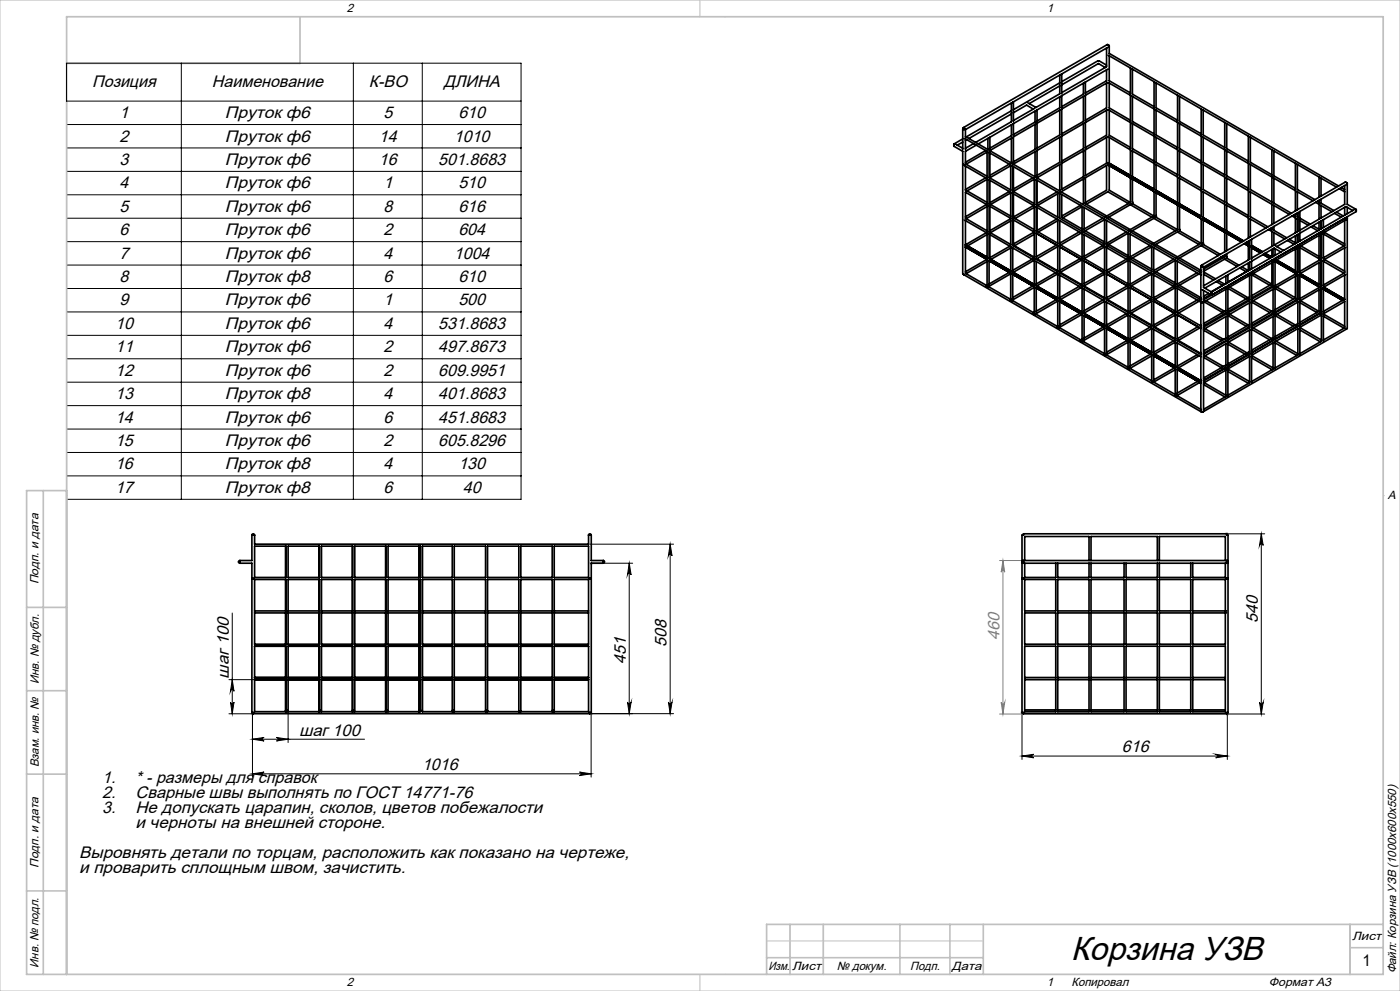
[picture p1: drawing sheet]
<svg xmlns="http://www.w3.org/2000/svg" width="420mm" height="297mm" viewBox="0 0 420 297" stroke-linecap="round" stroke-linejoin="round" font-family="sans-serif">
<g fill="none" stroke="#000" stroke-width=".3">
<path d="M20 18.9h136.3v130.7h-136.3zM54.4 18.9v130.7M106 18.9v130.7M126.7 18.9v130.7M20 37.3h136.3M20 30.3h136.3M20 44.3h136.3M20 51.4h136.3M20 58.4h136.3M20 65.4h136.3M20 72.4h136.3M20 79.4h136.3"/>
<path d="M20 86.5h136.3M20 93.5h136.3M20 100.5h136.3M20 107.5h136.3M20 114.5h136.3M20 121.6h136.3M20 128.6h136.3M20 135.6h136.3M20 142.6h136.3M368 160h11.4M378.4 160l.6 3.5a.55 .55 0 0 0-.6-.5 .55 .55 0 0 0-.5 .5zM378.4 160v54"/>
<path d="M177 163.1h25.1M177.3 168.8h12.5M188.8 168.8l.5 3.5a.55 .55 0 0 0-.5-.5 .55 .55 0 0 0-.6 .5zM188.8 168.8v45.1M201 163.1v50.8M201 163.1l.6 3.5a.55 .55 0 0 0-.5-.5 .55 .55 0 0 0-.6 .5zM69.7 183.7v30.2M68.7 213.9h7v19M68.7 203.7h7.5M69.1 210.4a.53 .53 0 0 0 .6 .5 .53 .53 0 0 0 .5-.5l-.5 3.5zM69.7 203.7l.5 3.5a.53 .53 0 0 0-.5-.6 .53 .53 0 0 0-.6 .6zM86.4 213.6v8.9"/>
<path d="M188.2 210.4a.55 .55 0 0 0 .6 .5 .55 .55 0 0 0 .5-.5l-.5 3.5zM200.5 210.4a.55 .55 0 0 0 .6 .5 .55 .55 0 0 0 .5-.5l-.6 3.5zM202.1 213.9h-24.8v19M306.6 213.6v14M368.2 214v13.6M368.2 214h11.2M377.9 210.5a.55 .55 0 0 0 .5 .5 .55 .55 0 0 0 .6-.5l-.6 3.5zM75.7 231.9h101.6M75.7 221.5h33.7M75.7 231.9l3.5-.5a.53 .53 0 0 0-.5 .5 .53 .53 0 0 0 .5 .5zM75.7 221.5l3.5-.5a.53 .53 0 0 0-.5 .5 .53 .53 0 0 0 .5 .6zM82.9 221l3.5 .5-3.5 .6a.53 .53 0 0 0 .5-.6 .53 .53 0 0 0-.5-.5z"/>
<path d="M173.8 231.4l3.5 .5-3.5 .5a.53 .53 0 0 0 .5-.5 .53 .53 0 0 0-.5-.5zM306.6 226.6l3.5-.5a.53 .53 0 0 0-.5 .5 .53 .53 0 0 0 .5 .5zM306.6 226.6h61.6M364.7 226.1l3.5 .5-3.5 .5a.53 .53 0 0 0 .5-.5 .53 .53 0 0 0-.5-.5z"/>
</g>
<path d="M299.9 168h7.1M300.9 168v46M300.9 168l.5 3.5a.53 .53 0 0 0-.5-.5 .53 .53 0 0 0-.5 .5zM299.9 214h68.3M300.4 210.5a.53 .53 0 0 0 .5 .5 .53 .53 0 0 0 .5-.5l-.5 3.5z" fill="none" stroke="#808080" stroke-width=".3"/>
<g fill="none" stroke="#c0c0c0" stroke-width=".3">
<path d="M0 0h420v297h-420zM20 5h395v287h-395zM210 0v5M217.5 5h.1M20 148.5h.1M367.5 160h1M367.7 159.6l.7 .7M368 159.5v1M368.4 159.6l-.7 .7M415 148.5h.1M176.8 168.8h1M177 168.4l.7 .8"/>
<path d="M177.3 168.3v1M177.7 168.4l-.7 .8M75.2 213.9h1M75.4 213.6l.7 .7M75.7 213.4v1M76.1 213.6l-.7 .7M176.8 213.9h1M177 213.5l.7 .7M177.3 213.4v1M177.7 213.5l-.7 .7M306.1 213.6h1M306.2 213.2l.8 .7"/>
<path d="M306.6 213.1v1M307 213.2l-.8 .7M367.7 214h1M367.8 213.6l.7 .7M368.2 213.5v1M368.5 213.6l-.7 .7M210 292v5M217.5 292h.1M230 282h65"/>
</g>
<g fill="none" stroke="#c0c0c0" stroke-width=".5">
<path d="M90 5v14h-70M13 147v145M20 147h-12v145h407v-287h-395v287M8 182h12M8 207h12M8 232h12M8 267h12M237 277v15M247 277v15M270 277v15M285 277v15M295 277v15"/>
<path d="M405 277v15M415 277h-185v15M230 287h65M405 284h10"/>
</g>
<g fill="#000">
<path d="M188.8 168.8l.5 3.5a.55 .55 0 0 0-.5-.5 .55 .55 0 0 0-.6 .5zM188.2 210.4a.55 .55 0 0 0 .6 .5 .55 .55 0 0 0 .5-.5l-.5 3.5zM378.4 160l.6 3.5a.55 .55 0 0 0-.6-.5 .55 .55 0 0 0-.5 .5zM377.9 210.5a.55 .55 0 0 0 .5 .5 .55 .55 0 0 0 .6-.5l-.6 3.5z"/>
<path d="M200.5 210.4a.55 .55 0 0 0 .6 .5 .55 .55 0 0 0 .5-.5l-.6 3.5zM201 163.1l.6 3.5a.55 .55 0 0 0-.5-.5 .55 .55 0 0 0-.6 .5zM69.1 210.4a.53 .53 0 0 0 .6 .5 .53 .53 0 0 0 .5-.5l-.5 3.5zM69.7 203.7l.5 3.5a.53 .53 0 0 0-.5-.6 .53 .53 0 0 0-.6 .6z"/>
<path d="M75.7 231.9l3.5-.5a.53 .53 0 0 0-.5 .5 .53 .53 0 0 0 .5 .5zM173.8 231.4l3.5 .5-3.5 .5a.53 .53 0 0 0 .5-.5 .53 .53 0 0 0-.5-.5zM306.6 226.6l3.5-.5a.53 .53 0 0 0-.5 .5 .53 .53 0 0 0 .5 .5zM364.7 226.1l3.5 .5-3.5 .5a.53 .53 0 0 0 .5-.5 .53 .53 0 0 0-.5-.5z"/>
<path d="M75.7 221.5l3.5-.5a.53 .53 0 0 0-.5 .5 .53 .53 0 0 0 .5 .6zM82.9 221l3.5 .5-3.5 .6a.53 .53 0 0 0 .5-.6 .53 .53 0 0 0-.5-.5z"/>
</g>
<path d="M300.4 210.5a.53 .53 0 0 0 .5 .5 .53 .53 0 0 0 .5-.5l-.5 3.5zM300.9 168l.5 3.5a.53 .53 0 0 0-.5-.5 .53 .53 0 0 0-.5 .5z" fill="#808080"/>
<g fill="none" stroke="#000" stroke-width=".5">
<path d="M332 19.5l-2.3-1.3h-.3l-10.9 6.3M332 14.4v5.6l-13.5 7.8M332.4 14.2l-13.9 8M332.5 16.5l6.6 3.9v7.8M332.5 13.5l.2 .3-.5-.5-43.2 24.9M332.8 16.7v7.5l6.3 3.7M332.8 13.7v2.3l68.8 39.7M288.8 38.6v6.3M303.4 30.9v5.6l-10.7 6.2M303.4 37.4v3.3l-6.4 3.7M303.4 34.1l-12.7 7.4M303.4 33.2l-13.6 7.9"/>
<path d="M303.8 30.6l-14.2 8.2v2.1l70.7 40.8M303.8 37.1l-6.9 4.1M304 30.5v6M304 37v3.7M310 32.7l-2-1.2-4 2.3M310.4 32.5l-6.4 3.6M310.5 33.3v3.3l-6.5 3.7M310.5 37.3v7.5l-6.5 3.7M310.8 37.1l-6.8 3.9v7.9M310.9 33.1l-6.9 4M317.9 22.5v5.6l-7.1 4.1-2.4-1.4M317.9 29v3.3l-6.8 4"/>
<path d="M317.9 33v7.5l-6.8 3.9M317.9 25.7l-9.1 5.3M317.9 24.8l-13.9 8.1M318.2 32.8l-7.1 4.1v7.9M318.3 28.8l-7.2 4.2v3.6M318.3 22.3l-14.3 8.2M318.5 22.2v5.9M318.5 28.7v3.6M325 24.9v3.3l-6.5 3.8M325 28.9v7.5l-6.5 3.7M325 37.1v7.5l-6.5 3.7M325.3 28.7l-6.8 4v7.8"/>
<path d="M325.3 36.9l-6.8 3.9v7.8M325.4 24.7l-6.9 4M325.6 24.6v3.6M331.6 20.2l-2.1-1.2-11 6.4M332 20.9v3.3l-6.4 3.7M332 24.9v7.5M332 33.1v7.4l-6.4 3.7M332 32.3l-6.4 3.8M332.3 24.7l-6.7 3.9v7.8M332.3 32.9l-6.7 3.8v7.9M332.4 20.7l-6.8 3.9M332.5 32.9l6.6 3.8v7.9"/>
<path d="M332.5 24.7l6.6 3.9v7.8M332.8 32.3l6.3 3.8M332.8 33.1v7.4l6.3 3.7M332.8 24.9v7.5M339.4 36.9l6.8 3.9v7.8M339.4 28.7l6.8 4v7.8M339.4 20.6l6.8 3.9v7.8M339.7 28.9v7.5l6.5 3.7M339.7 37.1v7.5l6.5 3.7M339.7 20.7v7.5l6.5 3.8M346.5 32.8l6.8 3.9v7.9M346.5 24.7l6.8 3.9v7.8"/>
<path d="M346.8 33v7.5l6.5 3.7M346.8 24.8v7.5l6.5 3.8M353.6 36.9l6.8 3.9v7.8M353.6 28.7l6.8 4v7.8M353.9 37.1v7.5l6.5 3.7M353.9 28.9v7.5l6.5 3.7M360.6 32.8l6.8 3.9v7.9M361 33v7.5l6.4 3.7M367.7 36.9l6.8 3.9v7.8M368 37.1v7.5l6.5 3.7M286.1 43.5l.1-.3h.2l-.2 .6 2.6 1.6v36.6l.4 .3M286.8 43.3l2 1.1"/>
<path d="M288.8 49.2l.4 .3M288.8 42.6l-1.6 .9M288.8 41.6l-2.6 1.5M289.3 49.6l6.8 3.9v16M289.3 41.4l6.8 4v7.8M289.6 41.6v3.3M289.6 49.8v7.3M289.8 57l6.3 3.7M290.1 41.9l-.5 .2M292.1 43l-2.5 1.4M292.9 43.5l-3.3 1.9v3.7l6.5 3.7M295.7 53.3l-6.1 3.5"/>
<path d="M295.7 45.1l-6.1 3.5M296.1 53.8l-6 3.4M296.1 45.6l-6.3 3.6M296.4 41.5l-.1 3.3M296.4 53.7l6.8 3.9v16M296.4 45.5l6.8 4v7.8M296.7 45.7v7.5l6.5 3.7M296.7 53.9v7.4M296.8 41.2l-3.3 1.9M297 41.1v3.7M297 45.1v.1M297 45.9v7"/>
<path d="M297 54v7.1M302.8 57.4l-5.8 3.3M302.8 49.2l-5.8 3.4M303.2 49.7l-6.2 3.6M303.2 57.8l-6 3.5M303.4 41.4v7.5M303.5 57.8l6.8 3.9v16M303.5 49.6l6.8 3.9v7.8M303.7 41.2l-6.7 3.9M303.8 49.8v7.5l6.5 3.7M303.8 58v7.4M304 49.9v7.1"/>
<path d="M304 57.4h.1M304 58.1v7M309.8 53.3l-5.8 3.4M310.3 53.7l-6.3 3.7M310.5 45.4l-.1 7.5M310.6 53.7l6.7 3.9v7.8M310.8 45.3l-6.8 3.9M310.9 53.9v7.4l6.4 3.8M311.1 54v7M317.1 57.5l-6 3.5M317.3 58.1l-6 3.5M317.6 57.8l7 4v7.9"/>
<path d="M317.9 58v7.4l6.7 3.9M317.9 41.2v7.4l-6.8 4M317.9 49.3v7.7M318.1 56.9l-.4 .2M318.2 41l-7.1 4.1v7.8M318.2 49.1l-7.1 4.2M318.3 57.5l14.1-8.1 40.1 23.1M318.5 58.3v6.8l6.1 3.5M318.5 57.4v.2M325 45.2v7.7M325 53.7v7.3l-.3 .2M325.3 45.1l-6.8 3.9v7.7l6.7-3.8"/>
<path d="M325.6 53.3v7.7l6.4 3.7M332 41.2v7.7M332 49.6v7.4l-6.4 3.7M332.1 48.8l-6.5 3.8M332.3 41l-6.7 3.9v7.7M332.4 48.8h.1M332.5 41l6.6 3.9v7.7M332.6 48.8l6.5 3.8M332.8 49.6v7.4l6.3 3.7M332.8 41.2v7.7M339.1 53.3v7.3l-7.7 4.5M339.4 45.1l6.8 3.9v7.7l-6.6-3.8"/>
<path d="M339.7 45.2v7.7M339.7 53.7v6.9M346.2 57.4v7.3l-7.7 4.4M346.5 41l6.8 3.9v7.8M346.5 49.1l6.8 4v7.7M346.6 56.9l6.7 3.9M346.8 41.2v7.4l6.5 3.7M346.8 49.3v7.7M346.8 57.7v7M353.6 45.1l6.8 3.9v7.8M353.6 53.2l6.8 3.9v7.8M353.9 45.3v7.4l6.5 3.7"/>
<path d="M353.9 53.4v7.7M360.6 49.1l6.8 4v7.8M360.6 57.3l6.8 3.9v7.8M360.6 41l6.8 3.9v7.8M361 41.2v7.4l6.4 3.8M361 49.3v7.5l6.4 3.7M361 57.5v7.7M367.7 53.2l6.8 3.9v7.8M367.7 45.1l6.8 3.9v7.8M368 45.3v7.4l6.5 3.7M368 53.4v7.5l6.5 3.7M374.8 57.3l6.8 3.9v6.1"/>
<path d="M374.8 49.1l6.8 4v7.8M374.8 41l6.8 3.9v7.8M375.1 49.3v7.5l6.5 3.7M375.1 57.5v7.4l5.3 3.1M375.1 41.2v7.4l6.5 3.8M381.9 53.2l6.7 3.9v6.1M381.9 45.1l6.7 3.9v7.8M382.2 53.4v7.5l5.2 3M382.2 45.3v7.4l6.4 3.7M388.9 57.3l5 2.9M388.9 49.1l6.8 4v6M389.2 49.3v7.5l5.3 3"/>
<path d="M389.2 57.5v5.4M396 53.2l5 2.9M396.3 59.7v1.2l3.9 2.2M396.3 53.4v5.4M401.8 56.5l1.6 1M402.4 56.2l1 .6M403.4 57.5v3.7l-13.4 7.8M403.4 55.6v1.7M403.8 55.4l-13.8 8v6M403.9 54.7l.3 .2-.1 .2-.2-.4-.3-.1-43.1 24.9M404.2 54.9v6.3l2.6 1.6M289.3 65.9l6.8 3.9v15.7"/>
<path d="M289.6 74l6.5 3.8M289.6 74v7.9l6.5 3.6M289.6 66.1l.1 7.3M289.6 73.4h.1M289.9 73.5l6.2 3.6M295.9 69.7l-6.3 3.7M296 61.3l-6.4 3.7M296.1 77.7l-6.5 3.8M296.1 61.4l-6.5-3.8v7.8l6.5 3.8M296.1 70.3l-5.8 3.4M296.1 78.4l-6.3 3.6M296.1 61.9l-6.3 3.6"/>
<path d="M296.4 70l6.8 3.9v15.7M296.7 78.1l6.5 3.8M296.7 78.1v7.9l6.3 3.6 .2-.1M296.7 77.4l6.5 3.8M296.7 61l6.5 3.8M296.7 70.2v7.4M297 61.8v7.4l6.2-3.7M297 70.3v7.3M302.9 73.8l-5.9 3.4M303.2 65.4l-6.5-3.7v7.8l6.5 3.8M303.2 66.2l-6.1 3.5M303.2 74.3l-5.9 3.4"/>
<path d="M303.5 74.1l6.8 3.9v15.7M303.8 65.1l6.5 3.7M303.8 74.3v7.4M303.9 65.8l-.1 .1M304 73.1l6.3-3.6-6.5-3.7v7.8l6.4 3.7M304 65.9v7.6l6.3 3.6M309.6 77.7l-5.8 3.3M310.1 61.6l-6.1 3.4M310.2 78l-6.2 3.6M310.3 62.2l-5.8 3.3M310.3 70.2l-6 3.5M310.6 61.9l6.7 3.9v16"/>
<path d="M310.6 78.2l6.7 3.9M310.9 69.2l6.4 3.7M310.9 70l6 3.4M310.9 77.6h.1M310.9 62.1v7.4M310.9 78.4v7.4M311.1 62.2v7.1M317 73.4l-6.1 3.5M317 65.6l-5.9 3.5M317.3 73.6l-6.4-3.7v7.8l6.4 3.7M317.3 73.9l-6.3 3.6 6.3 3.7M317.3 66.1l-5.8 3.4"/>
<path d="M317.6 66l7 4v16M317.9 73.3l6.7 3.8M317.9 74l6.1 3.5M317.9 66.1v7.5M323.8 69.5l-5.9 3.4M324.1 77.5l-6.2 3.5M324.1 61.6l-5.6 3.2M324.4 69.8l-6.2 3.6M324.6 77.9h.1M324.6 69l-.2 .1M324.6 61.9l-5.8 3.4M324.9 70.2l6.5 3.7v15.9"/>
<path d="M324.9 62l6.5 3.7v7.9M325.2 77.5l6.2 3.5M325.2 78.3l5.8 3.3M325.2 62.2v7.5l6.2 3.5M325.2 70.3v7.5M325.4 69.2l-.2 .2M325.5 69.2l5.9 3.3M330.8 73.6l-5.6 3.2M330.8 65.4l-5.6 3.2M331.4 74l-6.1 3.5M331.4 65.8l-5.9 3.4M331.6 74l6.8 4v15.9"/>
<path d="M331.6 65.9l6.8 3.9v7.8M332 72.9h.1M332 66.1v7.5l6.4 3.7M332 74.2v7.5M332.5 73.3l-.5 .3M332.5 65.2l-.5 .2M332.6 73.3l5.8 3.3M332.6 65.1l6.5 3.7M337.9 77.7l-5.9 3.4M337.9 69.5l-5.9 3.5M338.4 78.1l-6 3.5M338.4 69.9l-5.8 3.4"/>
<path d="M338.5 61l-6.1-3.5-6.5 3.7M338.7 78.1l6.8 4v15.9M338.7 70l6.8 3.9v7.8M339 70.1v7.5l6.5 3.7M339 77h.1M339 78.3v7.5M339.1 61.3l6.4 3.8M339.2 61.3h.1M339.4 61.1l-6.8 4M339.5 77.4l-.4 .3M339.5 69.2l-.4 .3M339.7 60.5v.5l6.4 3.7"/>
<path d="M345 73.6l-6 3.4M345.5 74l-5.8 3.3 5.8 3.4M345.8 74l6.8 4v7.8M346.1 74.2v7.5l6.5 3.7M346.1 65.4l6.5 3.8M346.3 65.4h.1M346.5 65.2l-6.8 4 6.4 3.7M346.6 73.3l-.4 .3M346.8 64.6v.5l6.4 3.7M352.1 77.7l-6 3.3M352.6 78.1l-5.9 3.3 5.9 3.4M352.9 78.1l7.4 4.3"/>
<path d="M353.2 78.3v7.5l7.1 4M353.2 69.5l6.5 3.8M353.3 61.5v7.3l-7.7 4.4M353.3 69.5h.1M353.6 69.3l-6.9 4 6.5 3.7M353.7 77.4l-.4 .3M353.7 61l6.7 3.8M353.8 77.3l6.5 3.7M353.9 68.7v.5l6.4 3.7M353.9 61.8v7M360.3 79.8v2.4M360.3 73.6l5.2 3"/>
<path d="M360.4 65.5v7.4l-7.7 4.4M360.4 73.6h.1M360.6 73.4l-6.8 4M360.8 65.1l6.6 3.8M361 72.7v.5M361 73.2l5.1 3M361 65.9v7M361 73.2h.1M366.3 77l.5 .3M366.9 76.7l.5 .3M367.4 77.7l3.7 2.2M367.4 76.4v.6l-6.3 3.6"/>
<path d="M367.4 69.6v5.9M367.5 77.6v.1M367.7 61.4l6.8 3.9v6.1M367.7 77.5l-6.6 3.8M367.9 69.2l5.2 3M368 76.8v.5M368 77.4l3.7 2.1M368 61.6v7.7M368 70v5.1M368 76v1M368 77.3v.1M372.5 80l1.9 1.1"/>
<path d="M373.3 73l1.6 .9M374.5 72.3v.7l-.6-.3M374.5 78.8v2.2l-6.1 3.6M374.5 73.7v4.2M374.8 65.5l5 2.8M374.9 72.1v5.6l-13.8 8M374.9 78.6v2.4M375.1 65.6v5.4M375.3 71.9l-14.2 8.2v6l2.4 1.4 21.1-12.2M375.3 78.4l-7 4M375.5 74.3l2.6 1.5M375.5 73.6l3.2 1.9"/>
<path d="M378.9 76.3l2.1 1.1M380.5 68.8l1.1 .6v4.4M381.1 68.5l.5 .2M381.6 78h.1M381.6 74.8v2.3l-2.1-1.2M381.6 78.7v6.4l-6.1 3.5M381.6 68.2v.8M381.8 77.9h.1M381.9 61.4l4.9 2.9M381.9 69.6l3.5 2M381.9 77.8h.1M381.9 74.5v2.4"/>
<path d="M381.9 78.5v7.5l-6.4 3.7M381.9 77.8l-6.4 3.8v.3M382.2 67.9v1.1l3.8 2.3M382.2 61.6v5.4M382.2 69.7v3.8M382.2 78.3l-6.7 4v7.8M382.5 78.3l6.3 3.7M382.5 74.5v2M382.5 77.5v.3M383 77.9l5.6 3.3M384.2 75.5l-2-1.1-6.7 3.9v2.3M386.2 72.1l2 1.1"/>
<path d="M386.8 71.7l1.8 1.1M387.6 64.7l1 .6v4.4M388.2 64.4l.4 .2M388.6 73.9h.1M388.6 64.1v.9M388.6 70.7v2.3M388.6 74.6v6.6M388.9 65.5l.5 .2M389 73.7h.1M389.2 63.8l.2 1.2M389.2 65.6v3.8M389.2 70.3v2.4"/>
<path d="M389.2 74.3v7.2M389.4 63.7v5.7l-13.9 8M389.4 70.3v2.3M389.4 73.5v.1M389.4 74.2v7.5l-6.9 4M389.6 74l-7.1 4.2v7.8M389.8 63.5l-14.3 8.3v5.9M389.8 70l-6.8 3.9M390 66.1l2.5 1.4M390 65.4l3.1 1.8M390 74.2l5.7 3.3v.5M390.2 73.7l5.5 3.2"/>
<path d="M393.3 68l2 1.2M393.9 67.7l1.8 1M394.7 60.6l1 .6v4.4M395.3 60.3l.4 .2M395.7 69.8h.1M395.7 78.7v6.6l-5.7-3.3M395.7 60v.9M395.7 66.6v2.3M395.7 70.6v6.6M396 77.7l.1 .1M396 61.4l3.6 2.1M396.1 69.6h.1"/>
<path d="M396.3 70.2l.1 7.1M396.3 61.6v3.7M396.3 66.2v2.4M396.3 78.4v7.2M396.4 69.5h.1M396.4 66.2v2.3M396.4 70.1v7.5l-6.4 3.7M396.4 78.3v7.5l-6.4 3.7M396.4 69.5l-6.4 3.7v.4M396.7 70l-6.7 3.9v7.8M396.7 78.1l-6.7 4v7.7M396.8 65.9l-6.8 4v2.3"/>
<path d="M397 70.1l6.2 3.6M397 78.3l6.2 3.6M397 65.8v2.4M397.3 69.6l6.1 3.5M397.3 77.8l6.1 3.5M400.3 63.9l2.1 1.2M401 63.6l2 1.1M403.2 65.5h.1M403.4 65.4l-6.4 3.7v.4M403.4 74.3v7.4l-6.4 3.7M403.4 66.1v7.5l-6.4 3.7M403.4 62.2v2.3"/>
<path d="M403.4 65.4h.1M403.7 65.9l-6.7 3.9v7.8M403.7 74.1l-6.7 3.9v7.8M404.2 65.5l-.4 .3M404.2 64.9v33.5l-.4 .2M404.2 62.2v1.8M405.8 63.1l-2-1.2-6.8 4M406.2 62.9l-21.1 12.2-2.5-1.4M406.9 63.1v-.3h-.3l.2 .6-43.1 24.9M289 82.2l71.5 41.3M295.9 85.6l.4 .2v.3l-.3-.1zM296.2 86.1h.1"/>
<path d="M302.8 81.6l-6.1 3.5M303.2 82.1l-6.5 3.7M303.3 90.2h.1M303.8 82.2l6.5 3.7M303.8 82.2v7.9l6.3 3.6 .2-.1M303.8 81.5l6.5 3.8M309.8 85.7l-6 3.5M310.3 86.1l-6.5 3.8M310.4 94.3h.1M310.8 86.3l6.5 3.7M310.9 86.3v7.9l6.3 3.6 .1-.1M310.9 85.6l6.4 3.7"/>
<path d="M316.7 81.7l-5.8 3.4M316.9 89.8l-6 3.5M317.3 82.1l-6.3 3.6M317.3 81.4h.1M317.3 82.1v15.7M317.3 90.2l-6.4 3.8M317.5 98.3h.1M317.6 82.3l7 4v15.9M317.9 90.3l6.7 4-6.7 3.8M317.9 90.4v7.8l6.3 3.7 .4-.2M317.9 90.4l6.1 3.5-6.1 3.5M317.9 89.7l6.7 3.8"/>
<path d="M317.9 81.8l6.7 3.8M317.9 82.4v7.4M318 81.7h-.1M318.1 81.6l6.5-3.8-6.7-3.8v7.8M318.1 81.6l6.5 3.8-.2 .1M323.8 85.8l-5.9 3.4M324.4 86.2l-6.3 3.6M324.9 86.5l6.5 3.7v15.7l-6.2-3.4v-7.9M325.2 94.6l5.8 3.4-5.8 3.3M325.2 94.6l6.2 3.5M325.2 93.9l6.2 3.5M325.2 85.7l6.2 3.5"/>
<path d="M325.2 86.7v7.4M330.8 89.9l-5.6 3.2M331.2 81.6l-6 3.4M331.4 81.7l-6.2-3.5v7.8l6.2 3.5M331.4 98.5l-6.2 3.5M331.4 90.3l-6.2 3.5M331.4 82.1l-6.2 3.6M331.6 90.4l6.8 3.9v15.8l-6.4-3.8 6.4-3.8M332 97.8l6.4 3.7M332 81.3l6.4 3.8M332 90.6v7.4M332.1 89.9h-.1"/>
<path d="M332.2 89.8l6.2 3.5M337.9 94l-5.9 3.4M338.2 85.7l-6.2 3.5M338.4 85.8l-6.4-3.7v7.7l6.4 3.8M338.4 94.4l-6.2 3.6M338.4 86.2l-6.2 3.6M338.7 94.5l6.8 3.9v16l.5 .1M339 85.4l6.5 3.8M339 86.2l6.2 3.6M339 94.6v7.5M339.2 93.9l-.1 .1M345 98.1l-6 3.4"/>
<path d="M345 81.7l-6 3.5M345.3 89.7l-6.3 3.6M345.5 89.9l-6.5-3.8v7.8l6.5 3.8M345.5 90.3l-6.2 3.6 6.2 3.5M345.5 98.5l-6.2 3.5M345.5 82.1l-6.1 3.6M345.8 98.5l6.8 3.9v15.8l-6.5-3.7 6.5-3.7M345.8 82.2l6.8 3.9v16M346.1 89.5l6.5 3.8M346.1 90.3l6.2 3.6M346.1 82.4v7.4M346.1 98.7v7.4"/>
<path d="M346.3 98l-.1 .1M346.4 98l6.2 3.5M346.6 81.5l-.4 .2M352.1 85.8l-6 3.4M352.4 93.8l-6.3 3.6M352.6 93.9l-6.5-3.7v7.8l6.5 3.8M352.6 94.4l-6.2 3.6M352.6 86.2l-6.1 3.5M352.9 86.3l7.4 4.3v16.1M353.2 93.6l7.1 4.1M353.2 94.4l6.1 3.6M353.2 85.1v.1"/>
<path d="M353.2 86.5v7.4M353.7 85.6l-.4 .2M353.8 85.5l6.5 3.7-.6 .4M359.1 89.9l-5.9 3.4M359.1 81.7l-5.9 3.5M359.4 97.9l-6.2 3.6M359.7 90.3l-6.1 3.5M359.7 82.1l-5.9 3.4M359.9 98.3l.4 .2M360 98.2l-6.6 3.9M360.3 90.4l.2 .3 .6-.3M360.3 98.4l-7.1-4.1v7.8l7.1 4.1"/>
<path d="M360.3 97.4l-.3 .2M360.3 81.1l-.6 .3M360.3 82.4v8M360.6 86.8l2.7 1.5M361.1 98.3v.4M361.1 99l5.4 3.1M361.1 89.7l.1 .1M361.1 82.2l3 1.7M361.1 81.5l3.6 2.1M361.1 87.1v3.3M361.2 90.4l5.6 3.3M361.5 98.5l5.6 3.2"/>
<path d="M361.8 90.1l5.6 3.2M362.5 87.9l-1.4 .9M363.1 88.3l-2 1.2M364.8 84.4l2 1.1M365.4 84.1l2 1.1M367.4 94l.3 .2M367.7 86h.1M367.8 86h.1M367.8 93.8l-6.7 3.8M367.8 93.1l-6.7 3.9M367.8 84.9l-4.4 2.6M367.8 82.7v2.4"/>
<path d="M367.8 86.7v7.5l-6.7 3.8M367.8 94.9v7.4l-6.7 3.9M367.8 86l-6.7 3.8M368.1 94.7l-7 4M368.1 86.5l-7 4.1v16.1M368.2 82.5l-6.7 3.9M368.4 82.4v2.3M368.4 85.6v.4M368.4 94.6l5.5 3.2M368.4 86.4l5.4 3.2M368.9 94.2l5.6 3.2M368.9 86l5.5 3.2"/>
<path d="M371.9 80.3l1.9 1.1M374.4 89.9l.4 .2M374.5 98.1l.3 .2M374.8 81.9h.1M374.8 98l-6.4 3.7M374.9 89.7l-6.5 3.7M374.9 89l-6.5 3.7M374.9 97.3l-6.5 3.7M374.9 81.9h.1M374.9 82.6v7.5l-6.5 3.7M374.9 90.8v7.4l-6.5 3.7M374.9 98.9v7.4"/>
<path d="M375.1 82.4l-6.7 3.9v7.9M375.1 90.6l-6.7 3.9v7.8M375.1 98.7l-6.7 4v16.1M375.5 82.3l5.4 3.2M375.5 98.7l5.4 3.1M375.5 90.5l5.5 3.2M376 81.9l5.5 3.3M376 98.3l5.5 3.2M376 90.1l5.6 3.2M381.5 85.9l.3 .1M381.6 85.8h.1M381.6 94l.2 .2"/>
<path d="M381.8 93.9l-6.3 3.7M381.9 85.7l-6.4 3.7M381.9 93.2l-6.4 3.7M381.9 86.7v7.5l-6.4 3.7M381.9 94.8v7.4M382.2 86.5l-6.7 3.9v7.8M382.2 94.6l-6.7 4v16.1M382.5 86.4l5.6 3.2M382.5 94.6l5.5 3.2M383 86l5.6 3.2M383 94.2l5.6 3.2M388.6 98.1h.1"/>
<path d="M388.6 89.3l-6.1 3.5M388.6 81.9v.2M388.6 82.8v6.5M388.7 90l.2 .1M388.9 89.8l-6.4 3.7M389 97.8l-6.5 3.8M389.1 81.5l.3 .1M389.1 89.6l.3 .1M389.1 89.6v.1M389.2 82.4l-.1 7.2M389.4 98.5v7.9l-6.9 3.9M389.4 97.6l-6.9 4.1"/>
<path d="M389.4 97l-6.9 3.9M389.4 82.4v7.4l-6.9 4M389.4 90.6v7.4M389.4 98.5l-6.9 3.9M389.6 82.2l-7.1 4.1v7.9M389.6 90.4l-7.1 4.1v16.1M390 90.7l5 3M390 82.6l5.9 3.5M390 98.9l6.1 3.5M390 98.2l6.4 3.7M390.1 90.1l5.5 3.2M395.6 94l.1 .1"/>
<path d="M395.7 86.9v6.4l-5.7 3.3M395.7 86v.2M395.7 93.9l.2 .1M396 93.8l-6 3.5M396.1 85.5l.3 .2M396.3 93.2l.1 .1M396.3 86.5v6.8M396.3 94.4l.1 7.9-6.4 3.7M396.4 93.6l-.1 .1M396.4 86.5v7.4M396.4 93.7l-6.4 3.7M396.5 94.4l-6.5 3.7"/>
<path d="M396.7 86.3l-6.7 3.9v16.2M397 94.8l6.2 3.6M397 94.1l6.4 3.7M397 86.7l5.8 3.3M397 94l6.4-3.7v7.9l-6.4 3.7M397.1 86.1l6.3 3.6M403 89.8l-6 3.5M403.4 82.4v7.4M403.7 82.3l-6.7 3.8v16.2M404 98.6l-43.2 24.9M324.2 101.9h.1a.3 .3 0 0 1 .4 .3 .3 .3 0 0 1-.5 .2 .3 .3 0 0 1 0-.5zM324.5 102.4l.1 .1"/>
<path d="M331.6 106.5h.1M338.1 102l-6.1 3.6M338.4 102.2l-6.5-3.7 .1 7.4M338.7 110.6h.1M339 110.4l6.5 3.8M339 101.8l6.5 3.8M339 110.4h.1M345.2 106.1l-6.2 3.6M345.5 106.3l-6.5-3.8v7.5M345.5 106.6l-6.5 3.8M346.1 106.6l6.5 3.8M346.1 113.8l6.3-3.6-6.3-3.6v7.6"/>
<path d="M346.1 105.9l6.5 3.8M352.1 102.2l-6 3.4M352.6 102.5l-6.2 3.6M352.9 102.6l7.4 4.3v16.3M352.9 118.7h-.1M353.1 110.7l7.2 4.1-.4-.2-6.7 3.9 7.1 4.2M353.2 117.8l6.1-3.5-6.1-3.6v7.5M353.2 110l7.1 4.1M353.2 102.8v7.4M353.3 102.1v.1M353.5 102l6.5 3.8M359.2 106.3l-6 3.4"/>
<path d="M359.8 106.6l-6.2 3.6M360.3 113.8l-.4 .1M360.3 105.7l-.5 .2M361.1 115.2l6.4 3.8M361.1 107.1l5.3 3.1M361.1 114.8l6.7-3.9v7.9l-6.7 3.9M361.2 114.7l6.6 3.8M361.5 106.6l5.5 3.3M367 110.6h.1M367.1 102.4l.2 .1M367.3 102.3l-6.2 3.6M367.5 110.3l-6.4 3.7"/>
<path d="M367.6 110.2h.1M367.7 110.9l.1 .1M367.8 102v.1M367.8 110.1l-.2 .1M367.8 109.4l-6.7 3.9M367.8 101.3l-6.7 3.9M367.8 103v7.4M367.8 110.2l-6.7 3.9M368.1 102.8l-7 4.1v16.3M368.4 103.1l5.1 3M368.4 111.3l6.1 3.6M368.4 110.6l6.5 3.8"/>
<path d="M368.5 102.5l5.6 3.3M374.1 106.5h.1M374.5 106.2l-6.1 3.5M374.7 106.1l.1 .1M374.8 106.9l.1 7.8-6.5 3.8M374.9 106l-.3 .1M374.9 105.3l-6.5 3.8M374.9 106.1l-6.5 3.8M374.9 106.8l-6.5 3.8M375.5 107.2l6.1 3.6M381.5 102.2h.1M381.9 101.9l-6.4 3.8"/>
<path d="M381.9 101.2l-6.4 3.8M381.9 102.8v7.8l-6.4 3.8M381.9 102.1l-6.4 3.7M382 102.7l-6.5 3.8 6.4 3.8M382.5 102.8l6.5 3.7M382.8 102.2l6.6 3.8M360.3 123.3l.4 .2 .4-.2M360.5 123.5h.4M72 168h-.1a.41 .41 0 0 0-.4 .4 .41 .41 0 0 0 .5 .4M72 168.8h3.6v44.8h.6M72 168v.8M75.6 160.4a.41 .41 0 0 1 .4-.4 .41 .41 0 0 1 .4 .4"/>
<path d="M75.6 173.4h.6M75.6 160.4h.8M75.6 160.4v7.6h-3.6M76.4 173.7h9.4v19.4h-9.4zM76.4 163.7h9.4v9.4h-9.4zM76.4 160.4v2.7h100.2v-2.7M85.7 163.7v9.4M85.7 173.7v9.4M86.4 173.7h9.4v19.4h-9.4zM86.4 163.7h9.4v9.4h-9.4zM95.7 163.7v9.4M95.7 173.7v9.4"/>
<path d="M96.4 173.7h9.4v19.4h-9.4zM96.4 163.7h9.4v9.4h-9.4zM105.7 163.7v9.4M105.7 173.7v9.4M106.4 173.7h9.4v19.4h-9.4zM106.4 163.7h9.4v9.4h-9.4zM115.7 163.7v9.4M115.7 173.7v9.4M116.4 173.7h9.8v19.4h-9.8zM116.4 163.7h9.8v9.4h-9.8zM125.7 163.7v9.4M125.7 173.7v9.4"/>
<path d="M126.8 173.7h8.9v19.4h-8.9zM126.8 163.7h8.9v9.4h-8.9zM136.3 173.7h9.4v19.4h-9.4zM136.3 163.7h9.4v9.4h-9.4zM146.3 173.7h9.3v19.4h-9.3zM146.3 163.7h9.3v9.4h-9.3zM156.2 173.7h9.5v19.4h-9.5zM156.2 163.7h9.5v9.4h-9.5zM166.3 173.7h10.3v19.4h-10.3zM166.3 163.7h10.3v9.4h-10.3zM176.6 160.4a.41 .41 0 0 1 .4-.4 .41 .41 0 0 1 .4 .4M176.6 160.4h.8"/>
<path d="M176.7 173.4h.7M177.4 160.4v7.6h3.6M181 168a.41 .41 0 0 1 .4 .4 .41 .41 0 0 1-.4 .4M181 168.8h-3.6v44.8h-.7M181 168v.8M306.6 173.4h.7M307 168v.8M307 168a.41 .41 0 0 0-.4 .4 .41 .41 0 0 0 .4 .4M307 168.8h61M307 168h61M307.4 173.7h9.3v9.4h-9.3zM307.4 168.8v4.3h9.3v-4.3"/>
<path d="M307.4 168v-7.2h19.3v7.2M317.3 173.7h9.4v9.4h-9.4zM317.3 168.8v4.3h9.4v-4.3M327.3 173.7h9.9v9.4h-9.9zM327.3 168.8v4.3h9.9v-4.3M327.3 168v-7.2h19.9v7.2M337.8 173.7h9.4v9.4h-9.4zM337.8 168.8v4.3h9.4v-4.3M347.8 173.7h9.4v9.4h-9.4zM347.8 168.8v4.3h9.4v-4.3M347.8 168v-7.2h19.8v7.2M357.8 168.8v4.3h9.8v-4.3"/>
<path d="M367.7 173.4h.7M368 168v.8M368 168h.1a.41 .41 0 0 1 .3 .4 .41 .41 0 0 1-.4 .4M76.4 183.7h9.4M76.4 183.1h9.4M85.7 183.7v9.4M85.7 193.7v9.4M86.4 183.7h9.4M86.4 183.1h9.4M95.7 183.7v9.4M95.7 193.7v9.4M96.4 183.7h9.4"/>
<path d="M96.4 183.1h9.4M105.7 183.7v9.4M105.7 193.7v9.4M106.4 183.7h9.4M106.4 183.1h9.4M115.7 183.7v9.4M115.7 193.7v9.4M116.4 183.7h9.8M116.4 183.1h9.8M125.7 183.7v9.4M125.7 193.7v9.4M126.8 193.7h8.9v19.6h-8.9z"/>
<path d="M126.8 183.7h8.9M126.8 183.1h8.9M136.3 193.7h9.4v19.6h-9.4zM136.3 183.7h9.4M136.3 183.1h9.4M146.3 183.7h9.3M146.3 183.1h9.3M156.2 183.7h9.5M156.2 183.1h9.5M166.3 193.7h10.3v19.6h-10.3zM166.3 183.7h10.3M166.3 183.1h10.3"/>
<path d="M307.4 193.7h9.3v19.6h-9.3zM307.4 183.7h9.3v9.4h-9.3zM317.3 193.7h9.4v19.6h-9.4zM317.3 183.7h9.4v9.4h-9.4zM327.3 193.7h9.9v19.6h-9.9zM327.3 183.7h9.9v9.4h-9.9zM337.8 193.7h9.4v19.6h-9.4zM337.8 183.7h9.4v9.4h-9.4zM347.8 193.7h9.4v19.6h-9.4zM347.8 183.7h9.4v9.4h-9.4zM357.8 193.7h9.8v19.6h-9.8zM367.6 183.1h.1"/>
<path d="M367.6 183.7h.1M367.6 183.1v.6M367.6 183.1h-9.8v-9.4h9.8v19.4h-9.8v-9.4h9.8M75.7 213.6l.3 .3M76 213.6v.3M76 213.9h101M76.4 203.7h9.4M76.4 203.1h9.4M85.7 203.7v9.6M85.8 212.8v-19.1h-9.4v19.6h9.3M86.4 203.7h9.4M86.4 203.1h9.4"/>
<path d="M95.7 203.7v9.6M95.8 212.8v-19.1h-9.4v19.6h9.3M96.4 203.7h9.4M96.4 203.1h9.4M105.7 203.7v9.6M105.8 212.8v-19.1h-9.4v19.6h9.3M106.4 203.7h9.4M106.4 203.1h9.4M115.7 203.7v9.6M115.8 212.8v-19.1h-9.4v19.6h9.3M116.4 203.7h9.8M116.4 203.1h9.8"/>
<path d="M125.7 203.7v9.6M126.2 212.9v-19.2h-9.8v19.6h9.3M126.8 203.7h8.9M126.8 203.1h8.9M136.3 203.7h9.4M136.3 203.1h9.4M146.3 203.7h9.3M146.3 203.1h9.3M155.6 213.2h.6M155.6 213.2v-19.5h-9.3v19.6h19.4v-19.6h-9.5v19.6M155.6 213.2l.1 .1M156.2 203.7h9.5"/>
<path d="M156.2 203.1h9.5M166.3 203.7h10.3M166.3 203.1h10.3M177 213.6v.3M177.3 213.6l-.3 .3M306.7 213.6l.3 .3M307 213.6v.3M307 213.6h-.4v-53.2a.27 .27 0 0 0 .4 0 .27 .27 0 0 0 0-.4h61a.26 .26 0 0 0 0 .4 .26 .26 0 0 0 .4 0v53.2h-.4M307 213.6h.3M307 213.9h61M307.4 203.7h9.3M307.4 203.1h9.3"/>
<path d="M307.4 212.8h9.3M317.3 203.7h9.4M317.3 203.1h9.4M317.3 212.8h9.4M327.3 203.7h9.9M327.3 203.1h9.9M327.3 212.8h9.9M337.8 203.7h9.4M337.8 203.1h9.4M337.8 212.8h9.4M347.8 203.7h9.4M347.8 203.1h9.4"/>
<path d="M347.8 212.8h9.4M357.8 203.7h9.8M357.8 203.1h9.8M357.8 212.8h9.8M367.7 213.6h.3M368 213.6v.3M368.3 213.6l-.3 .3"/>
<circle cx="289.2" cy="38.6" r=".26"/>
<circle cx="360.6" cy="79.8" r=".26"/>
<circle cx="303.1" cy="90" r=".25"/>
<circle cx="310.2" cy="94" r=".25"/>
<circle cx="317.3" cy="98.1" r=".25"/>
<circle cx="363.5" cy="88" r=".37"/>
<circle cx="331.4" cy="106.3" r=".25"/>
<circle cx="338.5" cy="110.4" r=".25"/>
<circle cx="352.6" cy="118.5" r=".25"/>
<circle cx="86" cy="213.1" r=".3"/>
<circle cx="96" cy="213.1" r=".28"/>
<circle cx="106" cy="213.1" r=".3"/>
<circle cx="116" cy="213.1" r=".28"/>
<circle cx="126" cy="213.1" r=".3"/>
<circle cx="136" cy="213.1" r=".28"/>
<circle cx="146" cy="213.1" r=".3"/>
<circle cx="166" cy="213.1" r=".3"/>
</g>
<text font-size="10" x="321.2" y="287.6">Корзина УЗВ</text>
<g font-size="5">
<text x="27.7" y="26.2">Позиция</text>
<text x="63.6" y="26.2">Наименование</text>
<text x="110.7" y="26.2">К-ВО</text>
<text x="133.1" y="26.2">ДЛИНА</text>
<text x="35.9" y="35.4">1</text>
<text x="67.5" y="35.4">Пруток ф6</text>
<text x="115" y="35.4">5</text>
<text x="137.5" y="35.4">610</text>
<text x="35.9" y="42.4">2</text>
<text x="67.5" y="42.4">Пруток ф6</text>
<text x="113.7" y="42.4">14</text>
<text x="136.2" y="42.4">1010</text>
<text x="35.9" y="49.4">3</text>
<text x="67.5" y="49.4">Пруток ф6</text>
<text x="113.7" y="49.4">16</text>
<text x="131.5" y="49.4">501.8683</text>
<text x="35.9" y="56.5">4</text>
<text x="67.5" y="56.5">Пруток ф6</text>
<text x="115" y="56.5">1</text>
<text x="137.5" y="56.5">510</text>
<text x="35.9" y="63.5">5</text>
<text x="67.5" y="63.5">Пруток ф6</text>
<text x="115" y="63.5">8</text>
<text x="137.5" y="63.5">616</text>
<text x="35.9" y="70.5">6</text>
<text x="67.5" y="70.5">Пруток ф6</text>
<text x="115" y="70.5">2</text>
<text x="137.5" y="70.5">604</text>
<text x="35.9" y="77.5">7</text>
<text x="67.5" y="77.5">Пруток ф6</text>
<text x="115" y="77.5">4</text>
<text x="136.2" y="77.5">1004</text>
<text x="35.9" y="84.5">8</text>
<text x="67.5" y="84.5">Пруток ф8</text>
<text x="115" y="84.5">6</text>
<text x="137.5" y="84.5">610</text>
<text x="35.9" y="91.5">9</text>
<text x="67.5" y="91.5">Пруток ф6</text>
<text x="115" y="91.5">1</text>
<text x="137.5" y="91.5">500</text>
<text x="34.5" y="98.6">10</text>
<text x="67.5" y="98.6">Пруток ф6</text>
<text x="115" y="98.6">4</text>
<text x="131.5" y="98.6">531.8683</text>
<text x="34.5" y="105.6">11</text>
<text x="67.5" y="105.6">Пруток ф6</text>
<text x="115" y="105.6">2</text>
<text x="131.5" y="105.6">497.8673</text>
<text x="34.5" y="112.6">12</text>
<text x="67.5" y="112.6">Пруток ф6</text>
<text x="115" y="112.6">2</text>
<text x="131.5" y="112.6">609.9951</text>
<text x="34.5" y="119.6">13</text>
<text x="67.5" y="119.6">Пруток ф8</text>
<text x="115" y="119.6">4</text>
<text x="131.5" y="119.6">401.8683</text>
<text x="34.5" y="126.6">14</text>
<text x="67.5" y="126.6">Пруток ф6</text>
<text x="115" y="126.6">6</text>
<text x="131.5" y="126.6">451.8683</text>
<text x="34.5" y="133.7">15</text>
<text x="67.5" y="133.7">Пруток ф6</text>
<text x="115" y="133.7">2</text>
<text x="131.5" y="133.7">605.8296</text>
<text x="34.5" y="140.7">16</text>
<text x="67.5" y="140.7">Пруток ф8</text>
<text x="115" y="140.7">4</text>
<text x="137.5" y="140.7">130</text>
<text x="34.5" y="147.7">17</text>
<text x="67.4" y="147.7">Пруток ф8</text>
<text x="115" y="147.7">6</text>
<text x="138.8" y="147.7">40</text>
<text x="377.3" y="186.8" transform="rotate(-90 377.3 186.8)">540</text>
<text x="200" y="193.8" transform="rotate(-90 200 193.8)">508</text>
<text x="68.6" y="203.4" transform="rotate(-90 68.6 203.4)">шаг 100</text>
<text x="187.7" y="199" transform="rotate(-90 187.7 199)">451</text>
<text x="89.7" y="220.4">шаг 100</text>
<text x="336.6" y="225.5">616</text>
<text x="126.6" y="230.8">1016</text>
<text x="30.7" y="234.5">1.</text>
<text x="30.7" y="239">2.</text>
<text x="40.7" y="234.5">* - размеры для справок</text>
<text x="40.7" y="239">Сварные швы выполнять по ГОСТ 14771-76</text>
<text x="30.7" y="243.6">3.</text>
<text x="40.7" y="243.6">Не допускать царапин, сколов, цветов побежалости</text>
<text x="40.7" y="248.1">и черноты на внешней стороне.</text>
<text x="23.8" y="257.2">Выровнять детали по торцам, расположить как показано на чертеже,</text>
<text x="23.8" y="261.7">и проварить сплощным швом, зачистить.</text>
</g>
<text font-size="5" fill="#808080" x="299.8" y="191.7" transform="rotate(-90 299.8 191.7)">460</text>
<text font-size="4.8" x="408.8" y="289.5">1</text>
<g font-size="3.6" fill="#010000">
<text x="104" y="3.6">2</text>
<text x="314" y="3.6">1</text>
<text x="416.4" y="149.6">A</text>
<text x="104" y="295.6">2</text>
<text x="314" y="295.6">1</text>
</g>
<g font-size="3.6">
<text x="11.6" y="175.1" transform="rotate(-90 11.6 175.1)">Подп. и дата</text>
<text x="11.6" y="205" transform="rotate(-90 11.6 205)">Инв. № дубл.</text>
<text x="11.6" y="230" transform="rotate(-90 11.6 230)">Взам. инв. №</text>
<text x="11.6" y="260.1" transform="rotate(-90 11.6 260.1)">Подп. и дата</text>
<text x="405.6" y="281.6">Лист</text>
<text x="11.6" y="290" transform="rotate(-90 11.6 290)">Инв. № подл.</text>
<text x="230.5" y="290.6">Изм.</text>
<text x="237.7" y="290.6">Лист</text>
<text x="251" y="290.6">№ докум.</text>
<text x="273" y="290.6">Подп.</text>
<text x="285.5" y="290.6">Дата</text>
<text x="418.9" y="291.8" transform="rotate(-90 418.9 291.8)">Файл: Корзина УЗВ (1000х600х550)</text>
<text x="321.5" y="295.6">Копировал</text>
<text x="380.7" y="295.6">Формат А3</text>
</g>
</svg>
